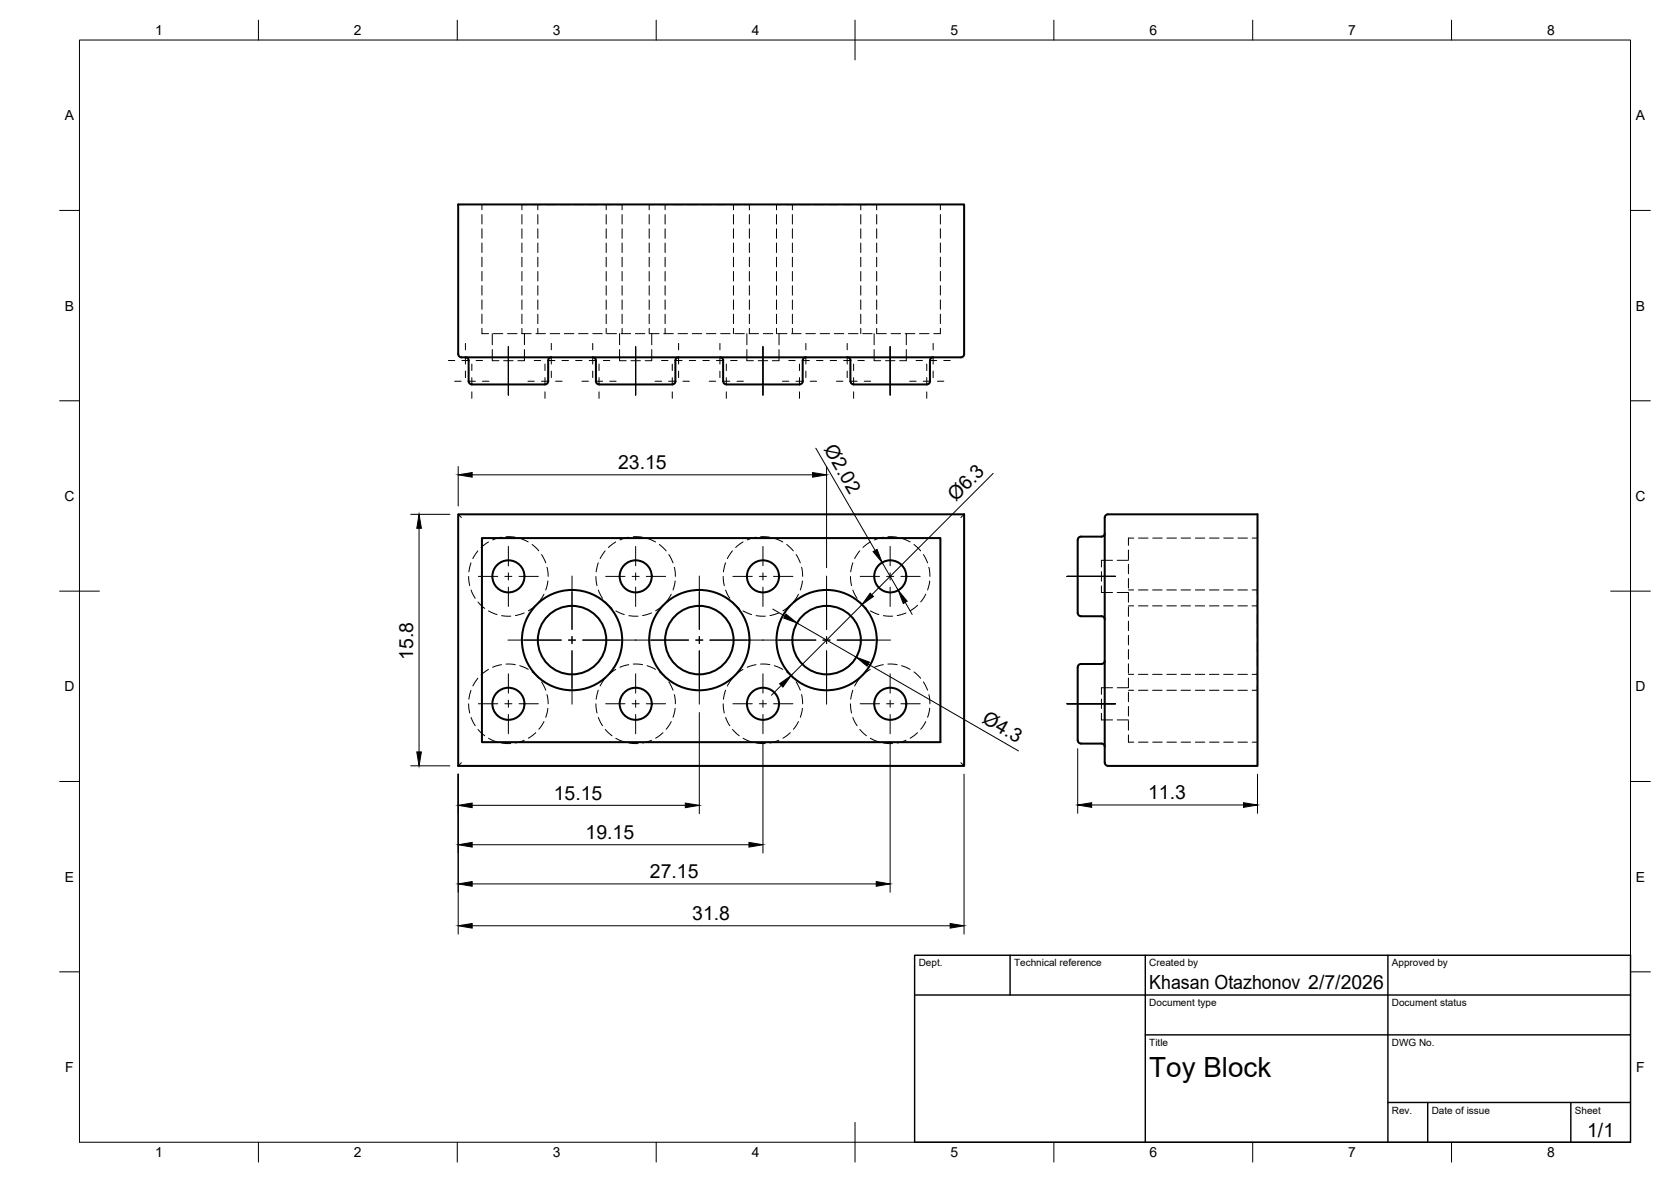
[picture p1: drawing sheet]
<svg xmlns="http://www.w3.org/2000/svg" width="420mm" height="297mm" viewBox="0 0 420 297" stroke-linecap="round" stroke-linejoin="round" font-family="sans-serif">
<!-- layer: Hidden -->
<g fill="none" stroke="#000" stroke-width=".25">
<path d="M121.2 51.4v1.3M121.2 53.9v2.4M121.2 57.5v2.4M131.2 53.9v2.4M131.2 57.5v2.4M132.5 51.4h-1.3v1.3M133.7 51.4h2.4M135.2 51.4v1.3M135.2 53.9v2.4M135.2 57.5v2.4M137.3 51.4h2.4M140.8 51.4h2.4"/>
<path d="M144.4 51.4h2.4M148 51.4h2.4M151.6 51.4h2.3M152.4 51.4v1.3M152.4 53.9v2.4M152.4 57.5v2.4M155.1 51.4h1.3v1.3M156.4 53.9v2.4M156.4 57.5v2.4M163.2 53.9v2.4M163.2 57.5v2.4M164.5 51.4h-1.3v1.3"/>
<path d="M165.7 51.4h2.4M167.2 51.4v1.3M167.2 53.9v2.4M167.2 57.5v2.4M169.3 51.4h2.4M172.8 51.4h2.4M176.4 51.4h2.4M180 51.4h2.4M183.6 51.4h2.3M184.4 51.4v1.3M184.4 53.9v2.4M184.4 57.5v2.4"/>
<path d="M187.1 51.4h1.3v1.3M188.4 53.9v2.4M188.4 57.5v2.4M195.2 53.9v2.4M195.2 57.5v2.4M196.5 51.4h-1.3v1.3M197.7 51.4h2.4M199.2 51.4v1.3M199.2 53.9v2.4M199.2 57.5v2.4M201.3 51.4h2.4M204.9 51.4h2.3"/>
<path d="M208.4 51.4h2.4M212 51.4h2.4M215.6 51.4h2.4M216.4 51.4v1.3M216.4 53.9v2.4M216.4 57.5v2.4M219.1 51.4h1.3v1.3M220.4 53.9v2.4M220.4 57.5v2.4M236.5 51.4v1.3M236.5 53.9v2.4M236.5 57.5v2.4"/>
<path d="M121.2 61.1v2.3M121.2 64.6v2.4M121.2 68.2v2.4M121.2 71.8v2.4M121.2 75.4v2.3M121.2 78.9v2.4M131.2 61.1v2.4M131.2 64.7v2.3M131.2 68.2v2.4M131.2 71.8v2.4M131.2 75.4v2.4M131.2 79v2.3"/>
<path d="M135.2 61.1v2.4M135.2 64.7v2.3M135.2 68.2v2.4M135.2 71.8v2.4M135.2 75.4v2.4M135.2 79v2.3M152.4 61.1v2.4M152.4 64.7v2.3M152.4 68.2v2.4M152.4 71.8v2.4M152.4 75.4v2.4M152.4 79v2.3"/>
<path d="M156.4 61.1v2.4M156.4 64.7v2.3M156.4 68.2v2.4M156.4 71.8v2.4M156.4 75.4v2.4M156.4 79v2.3M163.2 61.1v2.4M163.2 64.7v2.3M163.2 68.2v2.4M163.2 71.8v2.4M163.2 75.4v2.4M163.2 79v2.3"/>
<path d="M167.2 61.1v2.4M167.2 64.7v2.3M167.2 68.2v2.4M167.2 71.8v2.4M167.2 75.4v2.4M167.2 79v2.3M184.4 61.1v2.4M184.4 64.7v2.3M184.4 68.2v2.4M184.4 71.8v2.4M184.4 75.4v2.4M184.4 79v2.3"/>
<path d="M188.4 61.1v2.4M188.4 64.7v2.3M188.4 68.2v2.4M188.4 71.8v2.4M188.4 75.4v2.4M188.4 79v2.3M195.2 61.1v2.4M195.2 64.7v2.3M195.2 68.2v2.4M195.2 71.8v2.4M195.2 75.4v2.4M195.2 79v2.3"/>
<path d="M199.2 61.1v2.4M199.2 64.7v2.3M199.2 68.2v2.4M199.2 71.8v2.4M199.2 75.4v2.4M199.2 79v2.3M216.4 61.1v2.4M216.4 64.7v2.3M216.4 68.2v2.4M216.4 71.8v2.4M216.4 75.4v2.4M216.4 79v2.3"/>
<path d="M220.4 61.1v2.4M220.4 64.7v2.3M220.4 68.2v2.4M220.4 71.8v2.4M220.4 75.4v2.4M220.4 79v2.3M236.5 61.1v2.3M236.5 64.6v2.4M236.5 68.2v2.4M236.5 71.8v2.4M236.5 75.4v2.3M236.5 78.9v2.4"/>
<path d="M121.2 82.5v1.3h1.7M123.8 87.8v2.8h1.7M123.8 83.8v2.8M124 83.8h2.4M126.6 90.6h2.4M127.6 83.8h2.4M131.2 83.8h2.4M131.2 82.5v1.3M131.9 87.8v2.8h-1.7M131.9 83.8v2.8M134.8 83.8h2.3M135.2 82.5v1.3"/>
<path d="M138.3 83.8h2.4M141.9 83.8h2.4M145.5 83.8h2.3M149.1 83.8h2.3M152.4 82.5v1.3M152.6 83.8h2.4M155.8 87.8v2.8h1.6M155.8 83.8v2.8M156.2 83.8h2.4M156.4 82.5v1.3M158.6 90.6h2.4M159.8 83.8h2.3"/>
<path d="M163.2 82.5v1.3M163.3 83.8h2.4M163.9 87.8v2.8h-1.7M163.9 83.8v2.8M166.9 83.8h2.4M167.2 82.5v1.3M170.5 83.8h2.4M174.1 83.8h2.3M177.6 83.8h2.4M181.2 83.8h2.4M184.4 82.5v1.3M184.8 83.8h2.4"/>
<path d="M187.8 87.8v2.8h1.6M187.8 83.8v2.8M188.3 83.8h2.4M188.4 82.5v1.3M190.6 90.6h2.4M191.9 83.8h2.4M195.2 82.5v1.3M195.5 83.8h2.4M195.9 87.8v2.8h-1.7M195.9 83.8v2.8M199.1 83.8h2.3M199.2 82.5v1.3"/>
<path d="M202.6 83.8h2.4M206.2 83.8h2.4M209.8 83.8h2.4M213.3 83.8h2.4M216.4 82.5v1.3M216.9 83.8h2.4M219.8 87.8v2.8h1.6M219.8 83.8v2.8M220.4 82.5v1.3M220.5 83.8h2.4M222.7 90.6h2.3M224.1 83.8h2.3"/>
<path d="M227.6 83.8h2.4M227.9 87.8v2.8h-1.7M227.9 83.8v2.8M231.2 83.8h2.4M236.5 82.5v1.3h-1.7M115.2 129.3l.8 .8M120.2 138.4l-1.3 2M122.8 136.2l-1.8 1.4M126.1 135l-2.2 .7M127.2 134.9l2.4 .1M130.7 135.3l2.1 .9M133.8 136.8l1.7 1.6"/>
<path d="M136.2 139.4l1 2M152.2 138.4l-1.3 2M154.8 136.2l-1.8 1.4M158.1 135l-2.2 .7M159.2 134.9l2.4 .1M162.7 135.3l2.1 .9M165.8 136.8l1.7 1.6M168.2 139.4l1 2M184.2 138.4l-1.3 2M186.8 136.2l-1.8 1.4M190.1 135l-2.2 .7M191.2 134.9l2.4 .1"/>
<path d="M194.7 135.3l2.1 .9M197.8 136.8l1.7 1.6M200.2 139.4l1 2M216.2 138.4l-1.3 2M218.8 136.2l-1.8 1.4M222.1 135l-2.2 .7M223.2 134.9l2.4 .1M226.7 135.3l2.1 .9M229.8 136.8l1.7 1.6M232.2 139.4l1 2M242.4 129.3l-.8 .8M283.7 138.2v2.4"/>
<path d="M285.1 135.2h-1.4v1.8M286.3 135.2h2.3M289.8 135.2h2.4M293.4 135.2h2.4M297 135.2h2.4M300.6 135.2h2.3M304.1 135.2h2.4M307.7 135.2h2.4M311.3 135.2h2.3M314.9 135.2h1.3M117.8 144.9l.3 2.3M118.4 141.4l-.5 2.3"/>
<path d="M118.4 148.3l1.1 2.1M120.2 151.3l1.7 1.6M122.8 153.5l2.2 .9M126.1 154.7l2.3 .1M131.8 154l-2.2 .7M134.7 152.1l-1.9 1.4M136.8 149.3l-1.3 2M137.5 142.5l.3 2.4M137.8 146l-.6 2.3M149.8 144.9l.3 2.3M150.4 141.4l-.5 2.3M150.5 148.3l1 2.1"/>
<path d="M152.2 151.3l1.7 1.6M154.8 153.5l2.2 .9M158.1 154.7l2.3 .1M163.8 154l-2.2 .7M166.7 152.1l-1.9 1.4M168.8 149.3l-1.3 2M169.5 142.5l.3 2.4M169.8 146l-.6 2.3M181.8 144.9l.3 2.3M182.4 141.4l-.5 2.3M182.5 148.3l1 2.1M184.2 151.3l1.7 1.6"/>
<path d="M186.8 153.5l2.2 .9M190.1 154.7l2.3 .1M195.8 154l-2.2 .7M198.7 152.1l-1.9 1.4M200.8 149.3l-1.3 2M201.5 142.5l.3 2.4M201.8 146l-.6 2.3M213.8 144.9l.3 2.3M214.4 141.4l-.5 2.3M214.4 148.3l1.1 2.1M216.2 151.3l1.7 1.6M218.8 153.5l2.2 .9"/>
<path d="M222.1 154.7l2.3 .1M227.8 154l-2.2 .7M230.7 152.1l-1.8 1.4M232.8 149.3l-1.3 2M233.6 142.5l.2 2.4M233.8 146l-.6 2.3M276.9 143.7v2.4M276.9 147.2v1.7h2.8M279.7 140.8h-2.8v1.7M280.9 148.9h2.8M280.9 140.8h2.8M283.7 141.8v2.4"/>
<path d="M283.7 145.4v2.4M283.7 149v2.3M283.7 152.5v2.4M283.7 156.1v2.4M283.7 159.7v2.4M283.7 152.3h1.4M283.7 148.3h1.4M286.3 152.3h2.3M286.3 148.3h2.3M289.8 152.3h2.4M289.8 148.3h2.4M293.4 152.3h2.4"/>
<path d="M293.4 148.3h2.4M297 152.3h2.3M297 148.3h2.3M300.5 152.3h2.4M300.5 148.3h2.4M304.1 152.3h2.4M304.1 148.3h2.4M307.7 152.3h2.4M307.7 148.3h2.4M311.3 152.3h2.3M311.3 148.3h2.3M314.8 148.3h1.3v1.2"/>
<path d="M314.8 152.3h1.3M316.1 150.7v2.4M316.1 154.3v2.4M316.1 157.9v2.4M117.8 176.9l.3 2.3M118.4 173.5l-.5 2.2M120.2 170.4l-1.3 2M122.8 168.2l-1.8 1.4M126.1 167l-2.2 .7M127.2 166.9l2.4 .1M130.7 167.3l2.1 .9M133.8 168.9l1.7 1.5"/>
<path d="M136.2 171.4l1 2M137.5 174.6l.3 2.3M137.8 178l-.6 2.3M149.8 176.9l.3 2.3M150.4 173.5l-.5 2.2M152.2 170.4l-1.3 2M154.8 168.2l-1.8 1.4M158.1 167l-2.2 .7M159.2 166.9l2.4 .1M162.7 167.3l2.1 .9M165.8 168.9l1.7 1.5M168.2 171.4l1 2"/>
<path d="M169.5 174.6l.3 2.3M169.8 178l-.6 2.3M181.8 176.9l.3 2.3M182.4 173.5l-.5 2.2M184.2 170.4l-1.3 2M186.8 168.2l-1.8 1.4M190.1 167l-2.2 .7M191.2 166.9l2.4 .1M194.7 167.3l2.1 .9M197.8 168.9l1.7 1.5M200.2 171.4l1 2M201.5 174.6l.3 2.3"/>
<path d="M201.8 178l-.6 2.3M213.8 176.9l.3 2.3M214.4 173.5l-.5 2.2M216.2 170.4l-1.3 2M218.8 168.2l-1.8 1.4M222.1 167l-2.2 .7M223.2 166.9l2.4 .1M226.7 167.3l2.1 .9M229.8 168.9l1.7 1.5M232.2 171.4l1 2M233.6 174.6l.2 2.3M233.8 178l-.6 2.3"/>
<path d="M276.9 175.7v2.4M276.9 179.2v1.7h2.8M279.7 172.8h-2.8v1.7M280.9 172.8h2.8M283.7 163.2v2.4M283.7 166.8v2.4M283.7 170.4v2.4M283.7 174v2.3M283.7 177.5v2.4M283.7 169.5h1.4M283.7 173.5h1.4M286.3 169.5h2.3"/>
<path d="M286.3 173.5h2.3M289.8 169.5h2.4M289.8 173.5h2.4M293.4 169.5h2.4M293.4 173.5h2.4M297 169.5h2.3M297 173.5h2.3M300.5 169.5h2.4M300.5 173.5h2.4M304.1 169.5h2.4M304.1 173.5h2.4M307.7 169.5h2.4"/>
<path d="M307.7 173.5h2.4M311.3 169.5h2.3M311.3 173.5h2.3M314.8 169.5h1.3M316.1 161.5v2.3M316.1 165v2.4M316.1 168.6v2.4M316.1 172.2v1.3h-1.3M116 191.7l-.8 .8M118.4 180.3l1.1 2.1M120.2 183.3l1.7 1.6M122.8 185.5l2.2 .9"/>
<path d="M126.1 186.7l2.3 .1M131.8 186l-2.2 .7M134.7 184.1l-1.9 1.4M136.8 181.3l-1.3 2M150.5 180.3l1 2.1M152.2 183.3l1.7 1.6M154.8 185.5l2.2 .9M158.1 186.7l2.3 .1M163.8 186l-2.2 .7M166.7 184.1l-1.9 1.4M168.8 181.3l-1.3 2M182.5 180.3l1 2.1"/>
<path d="M184.2 183.3l1.7 1.6M186.8 185.5l2.2 .9M190.1 186.7l2.3 .1M195.8 186l-2.2 .7M198.7 184.1l-1.9 1.4M200.8 181.3l-1.3 2M214.4 180.3l1.1 2.1M216.2 183.3l1.7 1.6M218.8 185.5l2.2 .9M222.1 186.7l2.3 .1M227.8 186l-2.2 .7M230.7 184.1l-1.8 1.4"/>
<path d="M232.8 181.3l-1.3 2M241.6 191.7l.8 .8M280.9 180.9h2.8M283.7 181.1v2.4M283.7 184.7v1.8h1.4M286.3 186.5h2.3M289.8 186.5h2.4M293.4 186.5h2.4M297 186.5h2.4M300.6 186.5h2.3M304.1 186.5h2.4M307.7 186.5h2.4"/>
<path d="M311.3 186.5h2.3M314.9 186.5h1.3"/>
</g>
<!-- layer: Visible -->
<g fill="none" stroke="#000" stroke-width=".51">
<path d="M115.2 51.4h127.2v37.6a.79 .79 0 0 1-.8 .8h-125.6a.79 .79 0 0 1-.8-.8zM117 89.8a.79 .79 0 0 1 .8 .8v5.2a1.34 1.34 0 0 0 1.8 .8h16.5a1.41 1.41 0 0 0 1.7-.8v-5.2a.79 .79 0 0 1 .8-.8M149 89.8a.79 .79 0 0 1 .8 .8v5.2a1.34 1.34 0 0 0 1.8 .8h16.5a1.41 1.41 0 0 0 1.7-.8v-5.2a.83 .83 0 0 1 .8-.8M181 89.8a.79 .79 0 0 1 .8 .8M181.8 90.6v5.2M202.6 89.8a.83 .83 0 0 0-.8 .8v5.2a1.37 1.37 0 0 1-1.7 .8h-16.5a1.38 1.38 0 0 1-1.8-.8M213.1 89.8a.79 .79 0 0 1 .7 .8v5.2a.83 .83 0 0 0 .8 .8M214.6 96.6h18.4M234.6 89.8a.79 .79 0 0 0-.8 .8v5.2a.76 .76 0 0 1-.7 .8M115.2 129.3h127.2v63.2h-127.2zM121.2 135.2h115.3v51.3h-115.3zM277 134.9h-5.2a1.36 1.36 0 0 0-.8 1.7v16.5a1.36 1.36 0 0 0 .8 1.7"/>
<path d="M277.8 134a.79 .79 0 0 1-.8 .8M278 129.5l.6-.2h37.6v63.2h-37.6a.79 .79 0 0 1-.8-.8v-61.7zM271.8 154.9h5.2M277 154.9a.79 .79 0 0 1 .8 .8M277 166.9h-5.2a1.36 1.36 0 0 0-.8 1.7v16.5a1.35 1.35 0 0 0 .8 1.7M277.8 166a.79 .79 0 0 1-.8 .8M271.8 186.9h5.2M277 186.9a.79 .79 0 0 1 .8 .8"/>
<circle cx="127.8" cy="144.8" r="4"/>
<circle cx="159.8" cy="144.8" r="4"/>
<circle cx="191.8" cy="144.8" r="4"/>
<circle cx="223.8" cy="144.8" r="4"/>
<circle cx="127.8" cy="176.9" r="4"/>
<circle cx="143.8" cy="160.9" r="12.6"/>
<circle cx="143.8" cy="160.9" r="8.6"/>
<circle cx="159.8" cy="176.9" r="4"/>
<circle cx="175.8" cy="160.9" r="12.6"/>
<circle cx="175.8" cy="160.9" r="8.6"/>
<circle cx="191.8" cy="176.9" r="4"/>
<circle cx="207.8" cy="160.9" r="12.6"/>
<circle cx="207.8" cy="160.9" r="8.6"/>
<circle cx="223.8" cy="176.9" r="4"/>
</g>
<!-- layer: BORDER -->
<g fill="none" stroke="#000" stroke-width=".25">
<path d="M20 10.1h390v276.9h-390zM65 5.1v5M115 5.1v5M165 5.1v5M215 5.1v10M265 5.1v5M315 5.1v5M365 5.1v5M15 52.9h5M410 52.9h5M15 100.7h5M410 100.7h5"/>
<path d="M15 148.6h10M405 148.6h10M15 196.4h5M410 196.4h5M15 244.2h5M410 244.2h5M65 287v5M115 287v5M165 287v5M215 282.1v9.9M265 287v5M315 287v5"/>
<path d="M365 287v5"/>
</g>
<!-- layer: TITLEBLOCK -->
<path d="M230 240.1h180v46.9h-180zM230 250h180M254 240.1v9.9M288 240.1v46.9M349 240.1v46.9M288 260.1h122M349 277.1h61M359 277.1v9.9M395 277.1v9.9" fill="none" stroke="#000" stroke-width=".36"/>
<!-- layer: Smart Centers -->
<g fill="none" stroke="#000" stroke-width=".25">
<path d="M112.7 90.6h1.6M114.3 95.8h1.7M116.1 90.6h1.8M117 86.3v1.6M117 89.7v1.8M117 93.3v1.6M117.7 95.8h1.8M118.6 91.5v1.6M118.6 94.9v1.8M118.6 98.5v1.6M119.7 90.6h1.6M121.3 95.8h1.6"/>
<path d="M127.8 87.1v12.2M132.7 95.8h1.6M134.3 90.6h1.7M136.1 95.8h1.8M137 91.5v1.6M137 94.9v1.8M137 98.5v1.6M137.7 90.6h1.8M138.6 86.3v1.6M138.6 89.7v1.8M138.6 93.3v1.6M139.7 95.8h1.6"/>
<path d="M141.3 90.6h1.6M144.7 90.6h1.6M146.3 95.8h1.7M148.1 90.6h1.8M149 86.3v1.6M149 89.7v1.8M149 93.3v1.6M149.7 95.8h1.8M150.6 91.5v1.6M150.6 94.9v1.8M150.6 98.5v1.6M151.7 90.6h1.6"/>
<path d="M153.3 95.8h1.6M159.8 87.1v12.2M164.7 95.8h1.6M166.3 90.6h1.7M168.1 95.8h1.8M169 91.5v1.6M169 94.9v1.8M169 98.5v1.6M169.7 90.6h1.8M170.6 86.3v1.6M170.6 89.7v1.8M170.6 93.3v1.6"/>
<path d="M171.7 95.8h1.6M173.3 90.6h1.6M176.7 90.6h1.7M178.3 95.8h1.7M180.1 90.6h1.8M181 86.3v1.6M181 89.7v1.8M181 93.3v1.6M181.7 95.8h1.8M182.6 91.5v1.6M182.6 94.9v1.8M182.6 98.5v1.6"/>
<path d="M183.7 90.6h1.6M185.3 95.8h1.6M191.8 87.1v12.2M196.7 95.8h1.7M198.3 90.6h1.6M200.1 95.8h1.8M201 91.5v1.6M201 94.9v1.8M201 98.5v1.6M201.7 90.6h1.8M202.6 86.3v1.6M202.6 89.7v1.8"/>
<path d="M202.6 93.3v1.6M203.7 95.8h1.6M205.3 90.6h1.6M208.7 90.6h1.7M210.3 95.8h1.6M212.1 90.6h1.8M213 86.3v1.6M213 89.7v1.8M213 93.3v1.6M213.7 95.8h1.8M214.6 91.5v1.6M214.6 94.9v1.8"/>
<path d="M214.6 98.5v1.6M215.7 90.6h1.6M217.3 95.8h1.6M223.8 87.1v12.2M228.7 95.8h1.7M230.3 90.6h1.6M232.1 95.8h1.8M233 91.5v1.6M233 94.9v1.8M233 98.5v1.6M233.7 90.6h1.8M234.6 86.3v1.6"/>
<path d="M234.6 89.7v1.8M234.6 93.3v1.6M235.7 95.8h1.6M237.3 90.6h1.6M127.8 137.3v4.9M159.8 137.3v4.9M191.8 137.3v4.9M223.8 137.3v4.9M120.3 144.9h4.9M126.9 144.9h1.8M127.8 144v1.8M127.8 147.5v4.9"/>
<path d="M130.5 144.9h4.9M143.8 144.8v13.4M143.8 160v1.7M152.3 144.9h4.8M158.9 144.9h1.8M159.8 144v1.8M159.8 147.5v4.9M162.5 144.9h4.9M175.8 144.8v13.4M175.8 160v1.7M184.3 144.9h4.8M190.9 144.9h1.8"/>
<path d="M191.8 144v1.8M191.8 147.5v4.9M194.5 144.9h4.9M207.8 144.8v13.4M207.8 160v1.7M216.3 144.9h4.8M222.9 144.9h1.8M223.8 144v1.8M223.8 147.5v4.9M226.5 144.9h4.9M268.3 144.9h12.2M120.3 176.9h4.9"/>
<path d="M126.9 176.9h1.8M127.7 160.9h13.4M127.8 169.3v4.9M127.8 176v1.7M127.8 179.5v4.9M130.5 176.9h4.9M142.9 160.9h1.8M143.8 163.5v13.5M146.5 160.9h26.6M152.3 176.9h4.8M158.9 176.9h1.8M159.8 169.3v4.9"/>
<path d="M159.8 176v1.7M159.8 179.5v4.9M162.5 176.9h4.9M174.9 160.9h1.8M175.8 163.5v13.5M178.5 160.9h26.6M184.3 176.9h4.8M190.9 176.9h1.8M191.8 169.3v4.9M191.8 176v1.7M191.8 179.5v4.9M194.5 176.9h4.9"/>
<path d="M206.9 160.9h1.8M207.8 163.5v13.5M210.5 160.9h13.4M216.3 176.9h4.8M222.9 176.9h1.8M223.8 169.3v4.9M223.8 176v1.7M223.8 179.5v4.9M226.5 176.9h4.9M268.3 176.9h12.2"/>
</g>
<!-- layer: FD_Dimensions -->
<g fill="none" stroke="#000" stroke-width=".25">
<path d="M115.2 117.2v10M118.7 119.3h85.6M205.1 112.6l14.9 25.7M207.8 117.2v25.4M249.7 119l-30.5 30.5M103.3 129.3h9.8M105.4 132.8v56.2M194.3 153.1l3 1.7M200.4 156.6l14.9 8.5M216.7 151.9l-17.8 17.9M221.8 141.4l4 6.9M227.6 151.4l1.8 3"/>
<path d="M175.8 179.1v25.4M196.4 172.2l-2.4 2.5M218.3 166.9l37.8 21.8M103.3 192.5h9.8M115.2 194.5v40.2M191.8 186.5v27.9M223.8 186.5v37.7M242.4 194.5v40.2M271 188.2v16.2M316.2 194.5v9.9M118.7 212.3h69.6M118.7 202.4h53.6"/>
<path d="M274.5 202.3h38.2M118.7 232.6h120.2M118.7 222.1h101.6"/>
</g>
<g fill="#000" stroke="#000" stroke-width=".25">
<path d="M115.2 119.3l3.5-.5v1.1zM204.3 118.8l3.5 .5-3.5 .6zM105.4 129.3l.6 3.5h-1.2zM219.5 138.6l1-.5 1.3 3.3zM197.6 154.3l2.8 2.3-3.3-1.3zM218.8 149.1l.8 .8-2.9 2zM225.8 148.3l2.3 2.8-1 .6zM196 171.8l2.9-2-2.1 2.9zM215.3 165.1l3.3 1.3-.6 1zM104.8 189h1.2l-.6 3.5zM115.2 212.3l3.5-.6v1.2zM115.2 202.4l3.5-.6v1.2z"/>
<path d="M172.3 201.8l3.5 .6-3.5 .6zM188.3 211.7l3.5 .6-3.5 .6zM271 202.3l3.5-.6v1.2zM312.7 201.7l3.5 .6-3.5 .6zM115.2 232.6l3.5-.5v1.1zM115.2 222.1l3.5-.6v1.2zM220.3 221.5l3.5 .6-3.5 .6zM238.9 232.1l3.5 .5-3.5 .6z"/>
</g>
<text font-size="7" x="289" y="270.6">Toy Block</text>
<g font-size="4.9">
<text x="207.1" y="112.9" transform="rotate(60 207.1 112.9)">Ø2.02</text>
<text x="155.4" y="117.9">23.15</text>
<text x="240.3" y="126.2" transform="rotate(-45 240.3 126.2)">Ø6.3</text>
<text x="103.9" y="165.8" transform="rotate(-90 103.9 165.8)">15.8</text>
<text x="246.7" y="181.5" transform="rotate(30 246.7 181.5)">Ø4.3</text>
<text x="139.2" y="200.9">15.15</text>
<text x="288.7" y="200.8">11.3</text>
<text x="147.2" y="210.8">19.15</text>
<text x="163.4" y="220.7">27.15</text>
<text x="174.1" y="231.2">31.8</text>
<text x="289" y="248.5">Khasan Otazhonov 2/7/2026</text>
<text x="399.1" y="285.7">1/1</text>
</g>
<g font-size="3.5">
<text x="39" y="8.8">1</text>
<text x="89" y="8.8">2</text>
<text x="139" y="8.8">3</text>
<text x="189" y="8.8">4</text>
<text x="239" y="8.8">5</text>
<text x="289" y="8.8">6</text>
<text x="339" y="8.8">7</text>
<text x="389" y="8.8">8</text>
<text x="16.3" y="30.2">A</text>
<text x="411.3" y="30.2">A</text>
<text x="16.3" y="78">B</text>
<text x="411.3" y="78">B</text>
<text x="16.2" y="125.9">C</text>
<text x="411.2" y="125.9">C</text>
<text x="16.2" y="173.7">D</text>
<text x="411.2" y="173.7">D</text>
<text x="16.3" y="221.6">E</text>
<text x="411.3" y="221.6">E</text>
<text x="16.4" y="269.4">F</text>
<text x="411.4" y="269.4">F</text>
<text x="39" y="290.8">1</text>
<text x="89" y="290.8">2</text>
<text x="139" y="290.8">3</text>
<text x="189" y="290.8">4</text>
<text x="239" y="290.8">5</text>
<text x="289" y="290.8">6</text>
<text x="339" y="290.8">7</text>
<text x="389" y="290.8">8</text>
</g>
<g font-size="2.5">
<text x="231" y="242.9">Dept.</text>
<text x="255" y="242.9">Technical reference</text>
<text x="289" y="242.9">Created by</text>
<text x="350" y="242.9">Approved by</text>
<text x="289" y="252.8">Document type</text>
<text x="350" y="252.8">Document status</text>
<text x="289" y="262.9">Title</text>
<text x="350" y="262.9">DWG No.</text>
<text x="350" y="279.9">Rev.</text>
<text x="360" y="279.9">Date of issue</text>
<text x="396" y="279.9">Sheet</text>
</g>
</svg>
